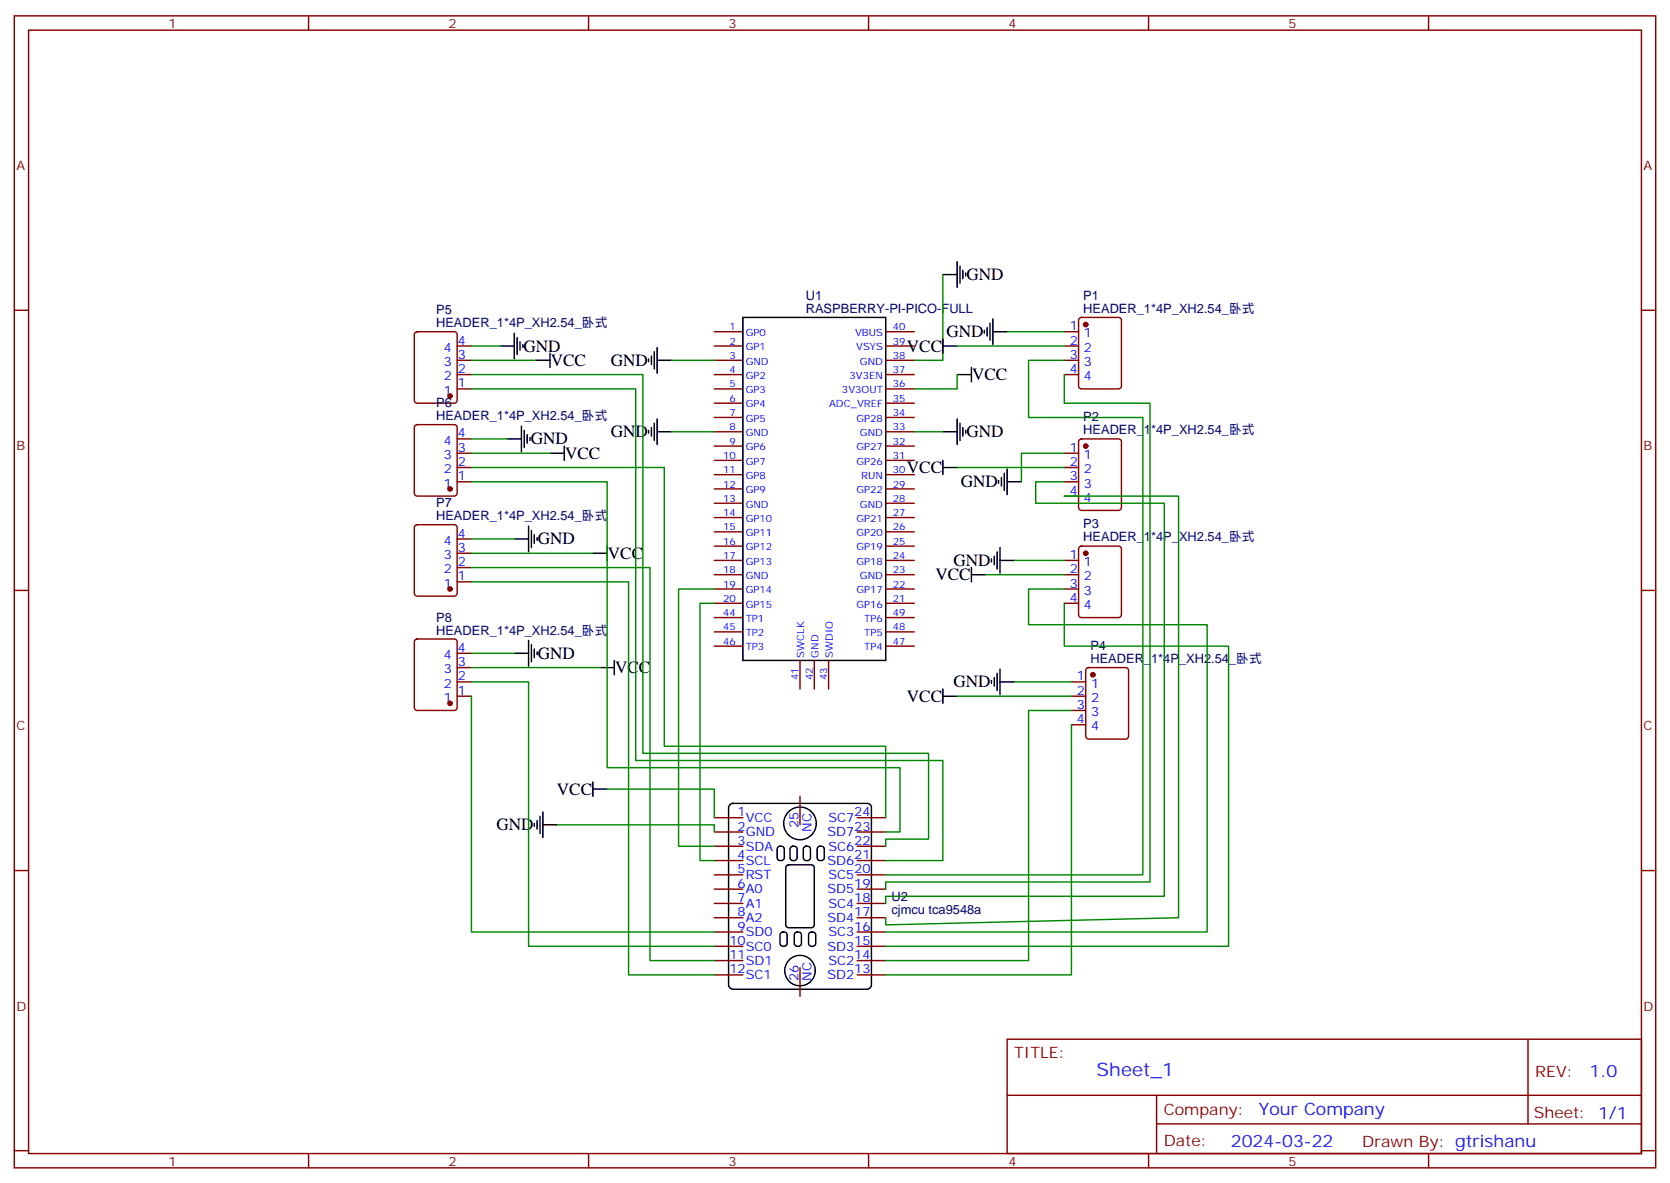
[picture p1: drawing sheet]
<svg xmlns="http://www.w3.org/2000/svg" width="412mm" height="292mm" viewBox="0 0 412 292" stroke-linecap="round" stroke-linejoin="round" font-family="sans-serif">
<g fill="none" stroke="#870000" stroke-width=".35">
<path d="M3.5 3.9h405.4v284.4h-405.4zM7.1 7.4h398.2v277.3h-398.2zM76.2 3.9v3.5M145.3 3.9v3.5M214.5 3.9v3.5M283.6 3.9v3.5M352.8 3.9v3.5M3.5 76.6h3.6M266.6 78.6l.5-.2h9.1a.71 .71 0 0 1 .7 .7v16.2a.76 .76 0 0 1-.7 .7h-9.1a.76 .76 0 0 1-.8-.7v-16.2zM405.3 76.6h3.6M102.5 82.1l.5-.2h9.2a.71 .71 0 0 1 .7 .7v16.2a.76 .76 0 0 1-.7 .7h-9.2a.76 .76 0 0 1-.7-.7v-16.2zM112.9 85.4h3.5"/>
<path d="M112.9 88.9h3.5M112.9 92.5h3.5M112.9 96h3.5M176.4 81.9h7M176.4 85.4h7M176.4 88.9h7M176.4 92.5h7M176.4 96h7M176.4 99.5h7M218.7 81.9h7.1M218.7 85.4h7.1M218.7 88.9h7.1"/>
<path d="M218.7 92.5h7.1M218.7 96h7.1M218.7 99.5h7.1M262.8 81.9h3.5M262.8 85.4h3.5M262.8 88.9h3.5M262.8 92.5h3.5M102.5 105l.5-.2h9.2a.71 .71 0 0 1 .7 .7v16.2a.76 .76 0 0 1-.7 .7h-9.2a.76 .76 0 0 1-.7-.7v-16.2zM112.9 118.9h3.5M112.9 115.4h3.5M112.9 111.9h3.5M112.9 108.3h3.5"/>
<path d="M176.4 103h7M176.4 106.6h7M176.4 110.1h7M176.4 113.6h7M176.4 117.2h7M218.7 103h7.1M218.7 106.6h7.1M218.7 110.1h7.1M218.7 113.6h7.1M218.7 117.2h7.1M262.8 118.9h3.5M262.8 115.4h3.5"/>
<path d="M262.8 111.9h3.5M266.6 108.5l.5-.2h9.1a.71 .71 0 0 1 .7 .7v16.3a.76 .76 0 0 1-.7 .7h-9.1a.76 .76 0 0 1-.8-.7v-16.3zM102.5 129.7l.5-.2h9.2a.71 .71 0 0 1 .7 .7v16.2a.76 .76 0 0 1-.7 .7h-9.2a.76 .76 0 0 1-.7-.7v-16.2zM112.9 133h3.5M112.9 136.6h3.5M176.4 120.7h7M176.4 124.2h7M176.4 127.7h7M176.4 131.3h7M176.4 134.8h7M176.4 138.3h7M218.7 120.7h7.1"/>
<path d="M218.7 124.2h7.1M218.7 127.7h7.1M218.7 131.3h7.1M218.7 134.8h7.1M218.7 138.3h7.1M262.8 138.3h3.5M262.8 122.4h3.5M266.6 135l.5-.2h9.1a.71 .71 0 0 1 .7 .7v16.2a.76 .76 0 0 1-.7 .7h-9.1a.76 .76 0 0 1-.8-.7v-16.2zM3.5 145.7h3.6M102.5 157.9l.5-.2h9.2a.71 .71 0 0 1 .7 .7v16.3a.76 .76 0 0 1-.7 .7h-9.2a.76 .76 0 0 1-.7-.7v-16.3zM112.9 140.1h3.5M112.9 143.6h3.5"/>
<path d="M176.4 141.9h7M176.4 145.4h7M176.4 148.9h7M176.4 152.4h7M176.4 156h7M176.4 159.5h7M218.7 141.9h7.1M218.7 145.4h7.1M218.7 148.9h7.1M218.7 152.4h7.1M218.7 156h7.1M218.7 159.5h7.1"/>
<path d="M262.8 141.9h3.5M262.8 145.4h3.5M262.8 148.9h3.5M405.3 145.7h3.6M112.9 171.8h3.5M112.9 168.3h3.5M112.9 161.3h3.5M112.9 164.8h3.5M197.6 163v7.1M201.1 163v7.1M204.6 163v7.1M264.6 178.9h3.5"/>
<path d="M264.6 175.4h3.5M264.6 171.8h3.5M264.6 168.3h3.5M268.3 165l.5-.2h9.2a.71 .71 0 0 1 .7 .7v16.2a.76 .76 0 0 1-.7 .7h-9.2a.76 .76 0 0 1-.7-.7v-16.2zM197.6 196.5v7.1M3.5 214.9h3.6M176.4 201.8h7M176.4 205.4h7M176.4 208.9h7M176.4 212.4h7M176.4 215.9h7M176.4 219.5h7"/>
<path d="M211.7 201.8h7M211.7 205.4h7M211.7 208.9h7M211.7 212.4h7M211.7 215.9h7M211.7 219.5h7M405.3 214.9h3.6M176.4 223h7M176.4 226.5h7M176.4 230h7M176.4 233.6h7M176.4 237.1h7"/>
<path d="M197.6 238.9v7M211.7 223h7M211.7 226.5h7M211.7 230h7M211.7 233.6h7M211.7 237.1h7M176.4 240.6h7M211.7 240.6h7M248.7 256.5h156.6v28.2h-156.6zM377.3 256.5v20.9M248.7 270.4h156.5M285.6 277.4h119.6"/>
<path d="M285.6 270.4v14.1M3.5 284h3.6M76.2 284.7v3.6M145.3 284.7v3.6M214.5 284.7v3.6M283.6 284.7v3.6M352.8 284.7v3.6M405.3 284h3.6"/>
</g>
<g fill="none" stroke="#000" stroke-width=".35">
<path d="M183.4 78.4h35.3v84.6h-35.3zM232.8 67.8h3.6M236.4 64.6v6.3M237.1 65.7v4.2M237.8 66.7v2.1M238.5 67.4v.7M244.5 79.8v4.2M245.2 78.7v6.4M123.5 85.4h3.5M127 82.2v6.4M127.7 83.3v4.2M128.4 84.3v2.2"/>
<path d="M129.1 85.1v.7M132.3 88.9h3.5M135.8 87.2v3.5M160.2 88.6v.7M160.9 87.9v2.1M161.6 86.8v4.3M162.3 85.8v6.3M162.3 88.9h3.5M232.8 85.4h3.6M232.8 83.6v3.6M236.4 92.5h3.5M239.9 90.7v3.5"/>
<path d="M243.1 81.5v.7M243.8 80.8v2.1M245.2 81.9h3.5M125.2 108.3h3.6M128.8 105.2v6.3M129.5 106.2v4.3M130.2 107.3v2.1M130.9 108v.7M135.8 111.9h3.5M139.3 110.1v3.5M160.2 106.2v.7M160.9 105.5v2.1"/>
<path d="M161.6 104.5v4.2M162.3 106.6h3.5M162.3 103.4v6.3M232.8 106.6h3.6M232.8 113.6v3.6M232.8 115.4h3.6M236.4 103.4v6.3M237.1 104.5v4.2M237.8 105.5v2.1M238.5 106.2v.7M246.6 118.6v.7M247.3 117.9v2.1"/>
<path d="M248 116.8v4.2M248.7 118.9h3.5M248.7 115.7v6.4M127 133h3.5M130.5 129.9v6.3M131.2 130.9v4.2M131.9 132v2.1M132.6 132.7v.7M146.4 136.6h3.5M149.9 134.8v3.5M244.8 138v.7M245.5 137.3v2.1"/>
<path d="M246.2 136.2v4.2M246.9 138.3h3.6M246.9 135.1v6.4M130.5 158.1v6.3M131.2 159.1v4.3M239.9 140.1v3.5M239.9 141.9h3.5M127 161.3h3.5M131.9 160.2v2.1M132.6 160.9v.7M148.2 164.8h3.5M151.7 163v3.5"/>
<path d="M232.8 171.8h3.6M232.8 170.1v3.5M244.8 168v.7M245.5 167.3v2.1M246.2 166.2v4.2M246.9 165.1v6.4M246.9 168.3h3.6M146.4 194.8h3.5M146.4 193v3.5M180.2 198.7l.8-.4h33.1a1.06 1.06 0 0 1 1.1 1.1v43.7a1.13 1.13 0 0 1-1.1 1.1h-33.1a1.13 1.13 0 0 1-1.1-1.1v-43.7zM131.9 203.2v.7M132.6 202.5v2.1"/>
<path d="M133.3 201.5v4.2M134.1 203.6h3.5M134.1 200.4v6.4M192.1 209.1l.5-.2a.81 .81 0 0 1 1.1 .7v2.1a.9 .9 0 0 1-.9 .7 .9 .9 0 0 1-.9-.7v-2.1zM194.3 213.7l.4-.2h5.7a.71 .71 0 0 1 .7 .7v14.1a.76 .76 0 0 1-.7 .7h-5.7a.76 .76 0 0 1-.7-.7v-14.1zM195.3 209.1l.5-.2a.81 .81 0 0 1 1 .7v2.1a.9 .9 0 0 1-.8 .7 .9 .9 0 0 1-.9-.7v-2.1zM198.6 209.1l.5-.2a.81 .81 0 0 1 1 .7v2.1a.9 .9 0 0 1-.8 .7 .9 .9 0 0 1-.9-.7v-2.1zM202 209.1l.5-.2a.81 .81 0 0 1 1.1 .7v2.1a.9 .9 0 0 1-.9 .7 .9 .9 0 0 1-.9-.7v-2.1zM192.9 230.3l.4-.3a.81 .81 0 0 1 1.1 .8v2.1a.9 .9 0 0 1-.9 .7 .9 .9 0 0 1-.9-.7v-2.1zM196.4 230.3l.4-.3a.81 .81 0 0 1 1.1 .8v2.1a.9 .9 0 0 1-.9 .7 .9 .9 0 0 1-.9-.7v-2.1zM199.9 230.3l.5-.3a.81 .81 0 0 1 1 .8v2.1a.9 .9 0 0 1-.8 .7 .9 .9 0 0 1-.9-.7v-2.1z"/>
<circle cx="197.5" cy="203.2" r="4"/>
<circle cx="197.6" cy="239.6" r="3.8"/>
</g>
<g fill="#870000" stroke="#870000" stroke-width=".35">
<circle cx="268.1" cy="80.1" r=".53"/>
<circle cx="268.1" cy="110.1" r=".53"/>
<circle cx="268.1" cy="136.6" r=".53"/>
<circle cx="269.9" cy="166.5" r=".53"/>
<circle cx="111.1" cy="97.8" r=".53"/>
<circle cx="111.1" cy="120.7" r=".53"/>
<circle cx="111.1" cy="145.4" r=".53"/>
<circle cx="111.1" cy="173.6" r=".53"/>
</g>
<g fill="none" stroke="#008700" stroke-width=".35">
<path d="M232.8 67.8v21.1h-7M116.4 92.5h42.3v93.4h70.6v21.2h-10.6v1.8M116.4 96h40.6v91.7h75.8v24.7h-14.1M116.4 85.4h7.1M116.4 88.9h15.9M165.8 88.9h10.6M236.4 92.5v3.5h-10.6M236.4 85.4h26.4M248.7 81.9h14.1M262.8 88.9h-8.8v14.1h28.2v112.9h-63.5M262.8 92.5v7h21.2v118.2h-65.3v1.8M116.4 115.4h47.6v68.8h54.7v17.6"/>
<path d="M116.4 118.9h33.5v70.6h72.3v15.9h-3.5M116.4 108.3h8.8M116.4 111.9h19.4M165.8 106.6h10.6M225.8 106.6h7M236.4 115.4h26.4M262.8 111.9h-10.6v7M262.8 118.9h-7v5.3h31.7v97h-68.8v1.8M116.4 133h10.6M116.4 136.6h30M250.5 138.3h12.3M262.8 122.4h28.2v104.1l-72.3 1.8v-1.8"/>
<path d="M116.4 140.1h44.1v97h15.9M116.4 143.6h38.8v97h21.2M176.4 145.4h-8.8v63.5h8.8M176.4 148.9h-3.5v63.5h3.5M243.4 141.9h19.4M262.8 145.4h-8.8v8.8h44.1v75.8h-79.4M262.8 148.9v10.6h40.6v74.1h-84.7M116.4 171.8v58.2h60M116.4 168.3h14.1v65.3h45.9M116.4 161.3h10.6M116.4 164.8h31.8M236.4 171.8h28.2"/>
<path d="M250.5 168.3h14.1M264.6 175.4h-10.6v61.7h-35.3M264.6 178.9v61.7h-45.9M149.9 194.8h26.5v7M137.6 203.6h38.8v1.8"/>
</g>
<text font-size="4.6" fill="#00f" x="270.8" y="265.5">Sheet_1</text>
<g font-size="4.2">
<text x="238.7" y="69.1">GND</text>
<text x="233.7" y="83.2">GND</text>
<text x="129.3" y="86.8">GND</text>
<text x="224" y="86.8">VCC</text>
<text x="136" y="90.3">VCC</text>
<text x="150.8" y="90.3">GND</text>
<text x="240.1" y="93.8">VCC</text>
<text x="150.8" y="107.9">GND</text>
<text x="238.7" y="107.9">GND</text>
<text x="131.1" y="109.7">GND</text>
<text x="139.5" y="113.2">VCC</text>
<text x="224" y="116.8">VCC</text>
<text x="237.2" y="120.3">GND</text>
<text x="132.8" y="134.4">GND</text>
<text x="150.1" y="137.9">VCC</text>
<text x="231" y="143.2">VCC</text>
<text x="235.5" y="139.7">GND</text>
<text x="132.8" y="162.6">GND</text>
<text x="151.9" y="166.1">VCC</text>
<text x="224" y="173.2">VCC</text>
<text x="235.5" y="169.7">GND</text>
<text x="137.5" y="196.1">VCC</text>
<text x="122.6" y="204.9">GND</text>
</g>
<g font-size="4.2" fill="#00f">
<text x="392.5" y="265.8">1.0</text>
<text x="310.9" y="275.3">Your Company</text>
<text x="304" y="283.1">2024-03-22</text>
</g>
<g font-size="3.9" fill="#800">
<text x="250.5" y="261.1">TITLE:</text>
<text x="379.1" y="265.8">REV:</text>
<text x="287.4" y="275.3">Company:</text>
<text x="378.7" y="275.9">Sheet: 1/1</text>
<text x="287.4" y="283">Date:</text>
<text x="336.4" y="283.1">Drawn By: gtrishanu</text>
</g>
<g font-size="3.2" fill="#800">
<text x="41.6" y="6.9">1</text>
<text x="110.8" y="6.9">2</text>
<text x="179.9" y="6.9">3</text>
<text x="249.1" y="6.9">4</text>
<text x="318.2" y="6.9">5</text>
<text x="4.1" y="42">A</text>
<text x="405.9" y="42">A</text>
<text x="4.1" y="111.2">B</text>
<text x="405.9" y="111.2">B</text>
<text x="4.1" y="180.3">C</text>
<text x="405.9" y="180.3">C</text>
<text x="4.1" y="249.4">D</text>
<text x="405.9" y="249.4">D</text>
<text x="41.6" y="287.7">1</text>
<text x="110.8" y="287.7">2</text>
<text x="179.9" y="287.7">3</text>
<text x="249.1" y="287.7">4</text>
<text x="318.2" y="287.7">5</text>
</g>
<g font-size="3.2" fill="#000080">
<text x="107.7" y="77.6">P5</text>
<text x="199" y="77.3">RASPBERRY-PI-PICO-FULL</text>
<text x="199" y="74">U1</text>
<text x="267.5" y="77.2">HEADER_1*4P_XH2.54_卧式</text>
<text x="267.5" y="73.9">P1</text>
<text x="107.7" y="80.8">HEADER_1*4P_XH2.54_卧式</text>
<text x="107.7" y="100.5">P6</text>
<text x="107.7" y="103.8">HEADER_1*4P_XH2.54_卧式</text>
<text x="267.5" y="107.2">HEADER_1*4P_XH2.54_卧式</text>
<text x="267.5" y="103.9">P2</text>
<text x="107.7" y="125.2">P7</text>
<text x="107.7" y="128.4">HEADER_1*4P_XH2.54_卧式</text>
<text x="267.5" y="130.4">P3</text>
<text x="267.5" y="133.6">HEADER_1*4P_XH2.54_卧式</text>
<text x="107.7" y="153.4">P8</text>
<text x="107.7" y="156.7">HEADER_1*4P_XH2.54_卧式</text>
<text x="269.3" y="160.4">P4</text>
<text x="269.3" y="163.6">HEADER_1*4P_XH2.54_卧式</text>
<text x="220.1" y="225.5">cjmcu tca9548a</text>
<text x="220.1" y="222.3">U2</text>
</g>
<g font-size="3.2" fill="#00f">
<text x="264.2" y="81.5">1</text>
<text x="267.7" y="83.3">1</text>
<text x="109.6" y="86.8">4</text>
<text x="113.1" y="85.1">4</text>
<text x="113.1" y="88.6">3</text>
<text x="264.2" y="88.6">3</text>
<text x="264.2" y="85.1">2</text>
<text x="267.7" y="86.8">2</text>
<text x="109.6" y="90.3">3</text>
<text x="109.6" y="93.9">2</text>
<text x="113.1" y="92.1">2</text>
<text x="113.1" y="95.6">1</text>
<text x="264.2" y="92.1">4</text>
<text x="267.7" y="93.9">4</text>
<text x="267.7" y="90.3">3</text>
<text x="109.6" y="97.4">1</text>
<text x="113.1" y="108">4</text>
<text x="109.6" y="109.7">4</text>
<text x="109.6" y="113.3">3</text>
<text x="113.1" y="111.5">3</text>
<text x="264.2" y="111.5">1</text>
<text x="267.7" y="113.3">1</text>
<text x="109.6" y="116.8">2</text>
<text x="113.1" y="115">2</text>
<text x="113.1" y="118.6">1</text>
<text x="264.2" y="118.6">3</text>
<text x="264.2" y="115">2</text>
<text x="267.7" y="116.8">2</text>
<text x="109.6" y="120.3">1</text>
<text x="264.2" y="122.1">4</text>
<text x="267.7" y="123.9">4</text>
<text x="267.7" y="120.3">3</text>
<text x="109.6" y="134.4">4</text>
<text x="109.6" y="138">3</text>
<text x="113.1" y="132.7">4</text>
<text x="113.1" y="136.2">3</text>
<text x="264.2" y="138">1</text>
<text x="109.6" y="141.5">2</text>
<text x="113.1" y="139.7">2</text>
<text x="113.1" y="143.3">1</text>
<text x="264.2" y="141.5">2</text>
<text x="267.7" y="143.3">2</text>
<text x="267.7" y="139.7">1</text>
<text x="109.6" y="145">1</text>
<text x="264.2" y="148.6">4</text>
<text x="264.2" y="145">3</text>
<text x="267.7" y="146.8">3</text>
<text x="267.7" y="150.3">4</text>
<text x="113.1" y="160.9">4</text>
<text x="109.6" y="162.7">4</text>
<text x="109.6" y="166.2">3</text>
<text x="113.1" y="164.4">3</text>
<text x="113.1" y="168">2</text>
<text x="265.9" y="168">1</text>
<text x="109.6" y="169.7">2</text>
<text x="109.6" y="173.2">1</text>
<text x="113.1" y="171.5">1</text>
<text x="265.9" y="171.5">2</text>
<text x="269.4" y="173.2">2</text>
<text x="269.4" y="169.7">1</text>
<text x="265.9" y="178.5">4</text>
<text x="265.9" y="175">3</text>
<text x="269.4" y="176.8">3</text>
<text x="269.4" y="180.3">4</text>
<text x="182.1" y="201.5">1</text>
<text x="184.1" y="202.9">VCC</text>
<text x="204.6" y="202.9">SC7</text>
<text x="211" y="201.5">24</text>
<text x="182.1" y="205">2</text>
<text x="182.1" y="208.5">3</text>
<text x="184.1" y="206.4">GND</text>
<text x="184.1" y="209.9">SDA</text>
<text x="197.2" y="204.3" transform="rotate(-90 197.2 204.3)">25</text>
<text x="200.4" y="205.4" transform="rotate(-90 200.4 205.4)">NC</text>
<text x="204.3" y="206.4">SD7</text>
<text x="204.6" y="209.9">SC6</text>
<text x="211" y="205">23</text>
<text x="211" y="208.5">22</text>
<text x="182.1" y="212.1">4</text>
<text x="182.1" y="215.6">5</text>
<text x="184.1" y="213.5">SCL</text>
<text x="204.3" y="213.5">SD6</text>
<text x="211" y="212.1">21</text>
<text x="211" y="215.6">20</text>
<text x="182.1" y="219.1">6</text>
<text x="184.1" y="217">RST</text>
<text x="184.1" y="220.5">A0</text>
<text x="204.3" y="220.5">SD5</text>
<text x="204.6" y="217">SC5</text>
<text x="211" y="219.1">19</text>
<text x="182.1" y="222.6">7</text>
<text x="182.1" y="226.2">8</text>
<text x="184.1" y="224">A1</text>
<text x="184.1" y="227.6">A2</text>
<text x="204.3" y="227.6">SD4</text>
<text x="204.6" y="224">SC4</text>
<text x="211" y="222.6">18</text>
<text x="211" y="226.2">17</text>
<text x="180.1" y="233.2">10</text>
<text x="182.1" y="229.7">9</text>
<text x="184.1" y="231.1">SD0</text>
<text x="204.6" y="231.1">SC3</text>
<text x="211" y="229.7">16</text>
<text x="211" y="233.2">15</text>
<text x="180.1" y="236.7">11</text>
<text x="184.1" y="234.6">SC0</text>
<text x="184.1" y="238.2">SD1</text>
<text x="204.3" y="234.6">SD3</text>
<text x="204.6" y="238.2">SC2</text>
<text x="211" y="236.7">14</text>
<text x="180.1" y="240.3">12</text>
<text x="184.1" y="241.7">SC1</text>
<text x="197.2" y="242.2" transform="rotate(-90 197.2 242.2)">26</text>
<text x="200.4" y="242" transform="rotate(-90 200.4 242)">NC</text>
<text x="204.3" y="241.7">SD2</text>
<text x="211" y="240.3">13</text>
</g>
<g font-size="2.5" fill="#00f">
<text x="180.1" y="81.5">1</text>
<text x="184.1" y="82.9">GP0</text>
<text x="211.1" y="82.9">VBUS</text>
<text x="220.5" y="81.5">40</text>
<text x="180.1" y="85.1">2</text>
<text x="180.1" y="88.6">3</text>
<text x="184.1" y="86.5">GP1</text>
<text x="184.1" y="90">GND</text>
<text x="211.4" y="86.5">VSYS</text>
<text x="212.4" y="90">GND</text>
<text x="220.5" y="88.6">38</text>
<text x="220.5" y="85.1">39</text>
<text x="180.1" y="92.1">4</text>
<text x="180.1" y="95.6">5</text>
<text x="184.1" y="93.5">GP2</text>
<text x="209.8" y="93.5">3V3EN</text>
<text x="220.5" y="95.6">36</text>
<text x="220.5" y="92.1">37</text>
<text x="180.1" y="99.2">6</text>
<text x="184.1" y="97">GP3</text>
<text x="184.1" y="100.6">GP4</text>
<text x="204.8" y="100.6">ADC_VREF</text>
<text x="207.9" y="97">3V3OUT</text>
<text x="220.5" y="99.2">35</text>
<text x="180.1" y="102.7">7</text>
<text x="180.1" y="106.2">8</text>
<text x="184.1" y="104.1">GP5</text>
<text x="184.1" y="107.6">GND</text>
<text x="211.5" y="104.1">GP28</text>
<text x="212.4" y="107.6">GND</text>
<text x="220.5" y="106.2">33</text>
<text x="220.5" y="102.7">34</text>
<text x="178.5" y="113.3">10</text>
<text x="180.1" y="109.7">9</text>
<text x="184.1" y="111.2">GP6</text>
<text x="211.5" y="111.2">GP27</text>
<text x="220.5" y="113.3">31</text>
<text x="220.5" y="109.7">32</text>
<text x="178.5" y="116.8">11</text>
<text x="184.1" y="114.7">GP7</text>
<text x="184.1" y="118.2">GP8</text>
<text x="211.5" y="114.7">GP26</text>
<text x="212.6" y="118.2">RUN</text>
<text x="220.5" y="116.8">30</text>
<text x="178.5" y="120.3">12</text>
<text x="178.5" y="123.9">13</text>
<text x="184.1" y="121.7">GP9</text>
<text x="184.1" y="125.3">GND</text>
<text x="211.5" y="121.7">GP22</text>
<text x="212.4" y="125.3">GND</text>
<text x="220.5" y="123.9">28</text>
<text x="220.5" y="120.3">29</text>
<text x="178.5" y="127.4">14</text>
<text x="178.5" y="130.9">15</text>
<text x="184.1" y="128.8">GP10</text>
<text x="211.5" y="128.8">GP21</text>
<text x="220.5" y="130.9">26</text>
<text x="220.5" y="127.4">27</text>
<text x="178.5" y="134.4">16</text>
<text x="178.5" y="138">17</text>
<text x="184.1" y="132.3">GP11</text>
<text x="184.1" y="135.9">GP12</text>
<text x="211.5" y="135.9">GP19</text>
<text x="211.5" y="132.3">GP20</text>
<text x="220.5" y="138">24</text>
<text x="220.5" y="134.4">25</text>
<text x="178.5" y="141.5">18</text>
<text x="184.1" y="139.4">GP13</text>
<text x="184.1" y="142.9">GND</text>
<text x="211.5" y="139.4">GP18</text>
<text x="212.4" y="142.9">GND</text>
<text x="220.5" y="141.5">23</text>
<text x="178.5" y="145">19</text>
<text x="178.5" y="148.6">20</text>
<text x="184.1" y="146.4">GP14</text>
<text x="184.1" y="150">GP15</text>
<text x="211.5" y="146.4">GP17</text>
<text x="211.5" y="150">GP16</text>
<text x="220.5" y="145">22</text>
<text x="220.5" y="148.6">21</text>
<text x="178.5" y="152.1">44</text>
<text x="178.5" y="155.6">45</text>
<text x="184.1" y="153.5">TP1</text>
<text x="213.4" y="153.5">TP6</text>
<text x="220.5" y="152.1">49</text>
<text x="220.5" y="155.6">48</text>
<text x="178.5" y="159.1">46</text>
<text x="184.1" y="157">TP2</text>
<text x="184.1" y="160.5">TP3</text>
<text x="213.4" y="157">TP5</text>
<text x="213.4" y="160.5">TP4</text>
<text x="220.5" y="159.1">47</text>
<text x="197.2" y="167.9" transform="rotate(-90 197.2 167.9)">41</text>
<text x="198.6" y="162.3" transform="rotate(-90 198.6 162.3)">SWCLK</text>
<text x="200.7" y="167.9" transform="rotate(-90 200.7 167.9)">42</text>
<text x="202.1" y="162.3" transform="rotate(-90 202.1 162.3)">GND</text>
<text x="204.3" y="167.9" transform="rotate(-90 204.3 167.9)">43</text>
<text x="205.7" y="162.3" transform="rotate(-90 205.7 162.3)">SWDIO</text>
</g>
</svg>
